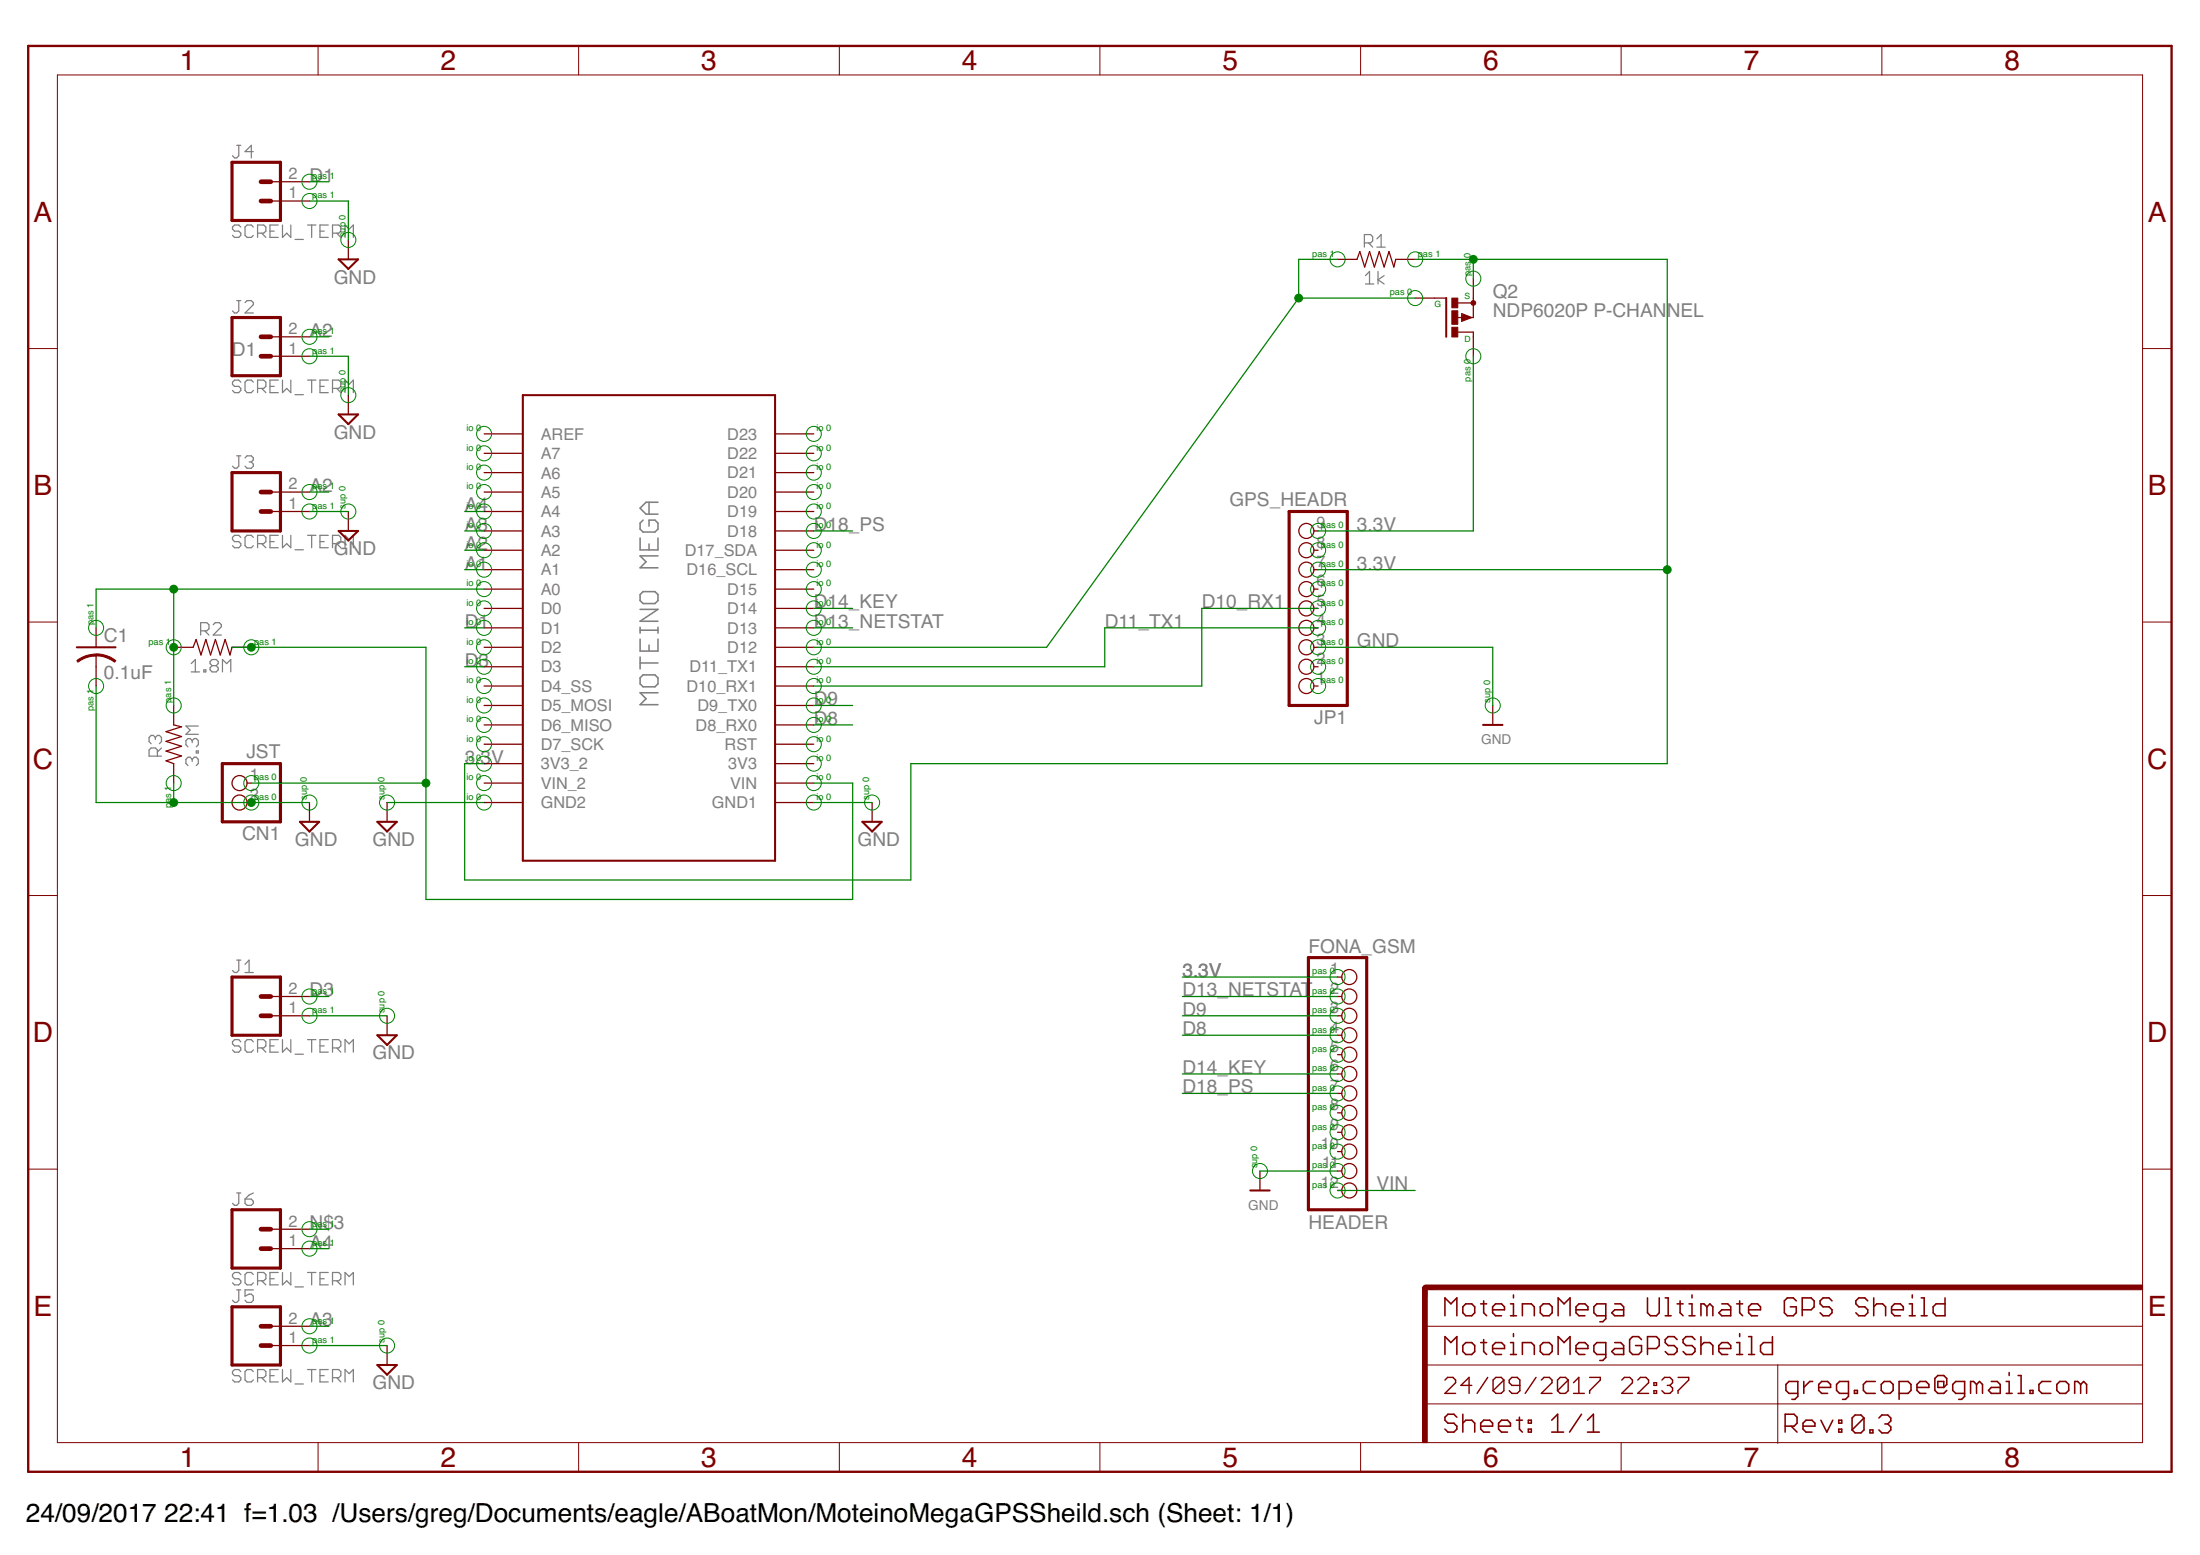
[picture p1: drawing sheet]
<svg xmlns="http://www.w3.org/2000/svg" width="297mm" height="210mm" viewBox="0 0 297 210" stroke-linecap="round" stroke-linejoin="round" font-family="sans-serif">
<g fill="none" stroke="#808080" stroke-width=".17">
<path d="M32 19.6h.5M32.2 19.6v1.4l-.2 .3h-.3l-.3-.3M32.5 30.6l-.3-.2h-.5l-.3 .2v.3l.3 .3h.5l.3 .3v.3l-.3 .2h-.5l-.3-.2M34.2 30.6l-.3-.2h-.5l-.3 .2v1.2l.3 .2h.5l.3-.2M34.2 20.5h-1.1l.8-.9v1.7M34.8 31.5h.8l.3-.3v-.6l-.3-.2h-.8v1.6M35.3 31.5l.6 .5M36.4 31.2h.6M37.6 30.4h-1.2v1.6h1.2M38.1 30.4v1.6l.6-.5 .6 .5v-1.6M39.8 32.3h1.2M41.5 30.4h1.2"/>
<path d="M42.1 30.4v1.6M43.2 31.2h.6M44.3 30.4h-1.1v1.6h1.1M44.9 31.5h.8l.3-.3v-.6l-.3-.2h-.8v1.6M45.5 31.5l.5 .5M46.6 32v-1.6l.5 .5 .6-.5v1.6M184.2 32.8h.9l.2-.3v-.5l-.2-.3h-.9v1.7M184.4 37.2l.5-.6v1.7M184.4 38.3h1.1M184.8 32.8l.5 .6M185.9 32.2l.6-.5v1.7M185.9 33.4h1.1"/>
<path d="M186.1 36.6v1.7M186.9 37.2l-.8 .6 .8 .5M32 40.6h.5M32.2 40.6v1.4l-.2 .2h-.3l-.3-.2M32.5 51.6l-.3-.3h-.5l-.3 .3v.3l.3 .3h.5l.3 .2v.3l-.3 .3h-.5l-.3-.3M33.1 40.9l.3-.3h.5l.3 .3v.2l-1.1 1.1h1.1M34.2 51.6l-.3-.3h-.5l-.3 .3v1.1l.3 .3h.5l.3-.3M34.8 52.4h.8l.3-.2v-.6l-.3-.3h-.8v1.7M35.3 52.4l.6 .6M36.4 52.2h.6M37.6 51.3h-1.2v1.7h1.2M38.1 51.3v1.7l.6-.6 .6 .6v-1.7"/>
<path d="M39.8 53.3h1.2M41.5 51.3h1.2M42.1 51.3v1.7M43.2 52.2h.6M44.3 51.3h-1.1v1.7h1.1M44.9 52.4h.8l.3-.2v-.6l-.3-.3h-.8v1.7M45.5 52.4l.5 .6M46.6 53v-1.7l.5 .6 .6-.6v1.7M32 61.5h.5M32.2 61.5v1.4l-.2 .3h-.3l-.3-.3M32.5 72.5l-.3-.2h-.5l-.3 .2v.3l.3 .3h.5l.3 .3v.3l-.3 .2h-.5l-.3-.2M33.1 61.8l.3-.3h.5l.3 .3v.3l-.3 .3"/>
<path d="M33.6 62.4h.3M33.9 62.4l.3 .3v.2l-.3 .3h-.5l-.3-.3M34.2 72.5l-.3-.2h-.5l-.3 .2v1.2l.3 .2h.5l.3-.2M34.8 73.4h.8l.3-.3v-.6l-.3-.2h-.8v1.6M35.3 73.4l.6 .5M36.4 73.1h.6M37.6 72.3h-1.2v1.6h1.2M38.1 72.3v1.6l.6-.5 .6 .5v-1.6M39.8 74.2h1.2M41.5 72.3h1.2M42.1 72.3v1.6M43.2 73.1h.6"/>
<path d="M44.3 72.3h-1.1v1.6h1.1M44.9 73.4h.8l.3-.3v-.6l-.3-.2h-.8v1.6M45.5 73.4l.5 .5M46.6 73.9v-1.6l.5 .5 .6-.5v1.6M21 99.5l-.3-.2h-.3l-.3 .2v.6l.3 .3M21 99.5l.3-.2h.2l.3 .2v.6l-.3 .3M21 99.5v.3M25.8 89.6l.6-.6v1.7M25.8 90.7h1.1M26 100l-.3-.3h-.3l-.3 .3v.5l.3 .3M26 100v.2M26 100l.2-.3h.3l.3 .3v.5l-.3 .3"/>
<path d="M26.8 98h-1.7l.6 .6-.6 .5h1.7M27.1 85.2h.8l.3-.3v-.6l-.3-.2h-.8v1.6M27.5 90.4h.3v.3h-.3zM27.6 85.2l.6 .5M28.6 89.9l-.2 .2v.3l.2 .3h.6l.3-.3v-.3l-.3-.2M28.6 89.9l-.2-.3v-.3l.2-.3h.6l.3 .3v.3l-.3 .3M28.6 89.9h.6M28.8 84.3l.3-.2h.5l.3 .2v.3l-1.1 1.1h1.1M30 90.7v-1.7l.6 .6 .6-.6v1.7M21.3 102.1v-.9l-.3-.2h-.6l-.3 .2v.9h1.7M21.8 101l-.5 .5M26 102.5l-.3-.3h-.3l-.3 .3v.6l.3 .2"/>
<path d="M26 102.5l.2-.3h.3l.3 .3v.6l-.3 .2M26 102.5v.3M26.5 101.4h.3v.2h-.3zM32 129.6h.5M32.2 129.6v1.4l-.2 .3h-.3l-.3-.3M33.1 131.3h1.1M33.1 130.2l.5-.6v1.7M32.5 140.6l-.3-.3h-.5l-.3 .3v.3l.3 .3h.5l.3 .3v.2l-.3 .3h-.5l-.3-.3M34.2 140.6l-.3-.3h-.5l-.3 .3v1.1l.3 .3h.5l.3-.3M34.8 141.5h.8l.3-.3v-.6l-.3-.3h-.8v1.7M35.3 141.5l.6 .5M36.4 141.2h.6"/>
<path d="M37.6 140.3h-1.2v1.7h1.2M38.1 140.3v1.7l.6-.5 .6 .5v-1.7M39.8 142.3h1.2M41.5 140.3h1.2M42.1 140.3v1.7M43.2 141.2h.6M44.3 140.3h-1.1v1.7h1.1M44.9 141.5h.8l.3-.3v-.6l-.3-.3h-.8v1.7M45.5 141.5l.5 .5M46.6 142v-1.7l.5 .6 .6-.6v1.7M32 174.1h.5M32 161h.5"/>
<path d="M32.2 161v1.4l-.2 .3h-.3l-.3-.3M32.2 174.1v1.4l-.2 .3h-.3l-.3-.3M32.5 172l-.3-.2h-.5l-.3 .2v.3l.3 .3h.5l.3 .3v.3l-.3 .2h-.5l-.3-.2M33.1 161.9h.8l.3 .3v.2l-.3 .3h-.5l-.3-.3zM34.2 172l-.3-.2h-.5l-.3 .2v1.2l.3 .2h.5l.3-.2M34.2 174.1h-1.1v.9l.5-.3h.3l.3 .3v.5l-.3 .3h-.5l-.3-.3M34.2 161l-.6 .3-.5 .6M34.8 172.9h.8l.3-.3v-.6l-.3-.2h-.8v1.6M35.3 172.9l.6 .5M36.4 172.6h.6M37.6 171.8h-1.2v1.6h1.2M38.1 171.8v1.6l.6-.5 .6 .5v-1.6"/>
<path d="M39.8 173.7h1.2M41.5 171.8h1.2M42.1 171.8v1.6M43.2 172.6h.6M44.3 171.8h-1.1v1.6h1.1M44.9 172.9h.8l.3-.3v-.6l-.3-.2h-.8v1.6M45.5 172.9l.5 .5M46.6 173.4v-1.6l.5 .5 .6-.5v1.6M32.5 185.1l-.3-.2h-.5l-.3 .2v.3l.3 .3h.5l.3 .3v.3l-.3 .2h-.5l-.3-.2M34.2 185.1l-.3-.2h-.5l-.3 .2v1.2l.3 .2h.5l.3-.2M34.8 186h.8l.3-.3v-.6l-.3-.2h-.8v1.6M35.3 186l.6 .5"/>
<path d="M36.4 185.7h.6M37.6 184.9h-1.2v1.6h1.2M38.1 184.9v1.6l.6-.5 .6 .5v-1.6M39.8 186.8h1.2M41.5 184.9h1.2M42.1 184.9v1.6M43.2 185.7h.6M44.3 184.9h-1.1v1.6h1.1M44.9 186h.8l.3-.3v-.6l-.3-.2h-.8v1.6M45.5 186l.5 .5M46.6 186.5v-1.6l.5 .5 .6-.5v1.6"/>
</g>
<g fill="none" stroke="#808080" stroke-width=".21">
<path d="M86.4 72.6v1.6h2.4v-1.6M86.8 70.2l-.4 .4v.8l.4 .4h1.6l.4-.4v-.8l-.4-.4h-.8v.8M86.8 79.9h1.6l.4 .4v.8l-.4 .4h-1.6l-.4-.4v-.8zM87.6 67.8v1.6M87.6 73.4v.8M88.8 75h-2.4l.8 .8-.8 .8h2.4M88.8 67.8h-1.6l-.8 .8 .8 .8h1.6M86.4 84.7v.8M86.4 86.3v1.6h2.4v-1.6M86.4 88.7v1.6M86.4 89.5h2.4M86.4 85.1h2.4"/>
<path d="M86.4 82.3h2.4l-2.4 1.6h2.4M86.8 91.1h1.6l.4 .4v.8l-.4 .4h-1.6l-.4-.4v-.8zM87.6 87.1v.8M88.8 93.5h-2.4l.8 .8-.8 .8h2.4M88.8 84.7v.8"/>
</g>
<g fill="none" stroke="#800000" stroke-width=".28">
<path d="M45.7 35h2.6l-1.3 1.3zM45.7 55.9h2.6l-1.3 1.4zM70.6 53.3h34v62.9h-34zM195.3 40.2v5.3M45.7 71.7h2.6l-1.3 1.3zM10.4 87.4h5.2M200.2 97.9h2.7M40.5 110.9h2.6l-1.3 1.3zM50.9 110.9h2.7l-1.3 1.3zM116.4 110.9h2.6l-1.2 1.3zM50.9 139.7h2.7l-1.3 1.4zM168.8 160.7h2.6"/>
<path d="M50.9 184.3h2.7l-1.3 1.3z"/>
</g>
<g fill="none" stroke="#800000" stroke-width=".17">
<path d="M36.6 27.1h5.2M36.6 24.5h5.2M47 32.4v2.6M180.6 35h2.6l.4-1 .7 2 .6-2 .7 2 .6-2 .7 2 .6-2 .7 2 .2-1h2.7M198.9 37.6v5.3h-.3M36.6 48.1h5.2M36.6 45.5h5.2M47 53.3v2.6M65.4 58.6h5.2M104.6 58.6h5.3M191.1 40.2h4.2M196.6 42.9h.9"/>
<path d="M196.8 40.9h2.1M196.8 44.8h2.1v3.3M197.4 42.3l1.3 .6-1.3 .5zM36.6 69h5.2M36.6 66.4h5.2M47 69v2.7M65.4 79.5h5.2M65.4 76.9h5.2M65.4 74.3h5.2M65.4 71.7h5.2M65.4 61.2h5.2M65.4 69h5.2"/>
<path d="M65.4 66.4h5.2M65.4 63.8h5.2M104.6 79.5h5.3M104.6 76.9h5.3M104.6 74.3h5.3M104.6 71.7h5.3M104.6 61.2h5.3M104.6 69h5.3M104.6 66.4h5.3M104.6 63.8h5.3M177.4 79.5h.6M177.4 76.9h.6"/>
<path d="M177.4 74.3h.6M177.4 71.7h.6M13 84.8v2.6M13 88.4v4.2M23.5 87.4h2.6l.4-1.1 .6 2.1 .7-2.1 .6 2.1 .7-2.1 .6 2.1 .7-2.1 .7 2.1 .2-1h2.6M23.5 95.2v2.7l1 .2-2.1 .7 2.1 .6-2.1 .7 2.1 .6-2.1 .7 2.1 .6-2.1 .7 1.1 .4v2.6M65.4 92.6h5.2M65.4 90h5.2M65.4 87.4h5.2M65.4 84.8h5.2M65.4 82.1h5.2M65.4 95.2h5.2"/>
<path d="M65.4 97.9h5.2M104.6 92.6h5.3M104.6 90h5.3M104.6 87.4h5.3M104.6 84.8h5.3M104.6 82.1h5.3M104.6 95.2h5.3M104.6 97.9h5.3M177.4 92.6h.6M177.4 90h.6M177.4 87.4h.6M177.4 84.8h.6"/>
<path d="M177.4 82.1h.6M201.5 95.2v2.7M33.4 108.3h.5M33.4 105.7h.5M41.8 108.3v2.6M52.3 108.3v2.6M65.4 108.3h5.2M65.4 105.7h5.2M65.4 100.5h5.2M65.4 103.1h5.2M104.6 108.3h5.3M104.6 105.7h5.3"/>
<path d="M104.6 100.5h5.3M104.6 103.1h5.3M117.8 108.3v2.6M36.6 134.5h5.2M36.6 137.1h5.2M52.3 137.1v2.6M180.6 131.9h.6M180.6 134.5h.6M180.6 137.1h.6M180.6 139.7h.6M170.1 158.1v2.6M180.6 142.4h.6"/>
<path d="M180.6 145h.6M180.6 147.6h.6M180.6 150.2h.6M180.6 152.8h.6M180.6 155.4h.6M180.6 158.1h.6M36.6 179h5.2M36.6 168.6h5.2M36.6 165.9h5.2M180.6 160.7h.6M36.6 181.6h5.2M52.3 181.6v2.7"/>
<circle cx="176.4" cy="76.9" r="1.02"/>
<circle cx="176.4" cy="74.3" r="1.02"/>
<circle cx="176.4" cy="71.7" r="1.02"/>
<circle cx="176.4" cy="79.5" r="1.02"/>
<circle cx="176.4" cy="92.6" r="1.02"/>
<circle cx="176.4" cy="90" r="1.02"/>
<circle cx="176.4" cy="82.1" r="1.02"/>
<circle cx="176.4" cy="87.4" r="1.02"/>
<circle cx="176.4" cy="84.8" r="1.02"/>
<circle cx="32.3" cy="105.7" r="1.02"/>
<circle cx="32.3" cy="108.3" r="1.02"/>
<circle cx="182.2" cy="139.7" r="1.02"/>
<circle cx="182.2" cy="131.9" r="1.02"/>
<circle cx="182.2" cy="137.1" r="1.02"/>
<circle cx="182.2" cy="134.5" r="1.02"/>
<circle cx="182.2" cy="147.6" r="1.02"/>
<circle cx="182.2" cy="142.4" r="1.02"/>
<circle cx="182.2" cy="150.2" r="1.02"/>
<circle cx="182.2" cy="155.4" r="1.02"/>
<circle cx="182.2" cy="152.8" r="1.02"/>
<circle cx="182.2" cy="158.1" r="1.02"/>
<circle cx="182.2" cy="145" r="1.02"/>
<circle cx="182.2" cy="160.7" r="1.02"/>
</g>
<path d="M31.3 21.9h6.6v7.9h-6.6zM31.3 42.9h6.6v7.8h-6.6zM31.3 63.8h6.6v7.9h-6.6zM174.1 69h7.8v26.2h-7.8zM30 103.1h7.9v7.8h-7.9zM31.3 131.9h6.6v7.8h-6.6zM176.7 129.3h7.8v34h-7.8zM31.3 163.3h6.6v7.9h-6.6zM31.3 176.4h6.6v7.9h-6.6z" fill="none" stroke="#800000" stroke-width=".42"/>
<g fill="#800000" stroke="#800000" stroke-width=".14">
<path d="M13 88.3a4.3 4.3 0 0 1 2.6 .9l-.1 .2a4.2 4.2 0 0 0-2.5-.9z" fill-rule="evenodd"/>
<path d="M10.4 89.2a4 4 0 0 1 2.6-.9v.3a3.9 3.9 0 0 0-2.5 .8z" fill-rule="evenodd"/>
<circle cx="198.9" cy="40.9" r=".33"/>
</g>
<path d="M3.8 6.2h289.4v192.5h-289.4zM197.5 42.6l.9 .3-.9 .2v-.2h.2" fill="none" stroke="#800000" stroke-width=".32"/>
<g fill="#800000" stroke="#800000" stroke-width=".14">
<path d="M196 40.2h.8v1.4h-.8z"/>
<path d="M196 44.2h.8v1.3h-.8z"/>
<path d="M196 42h.8v1.8h-.8z"/>
<path d="M192.1 173.8h.6v20.9h-.6z"/>
<path d="M192.4 173.5h96.9v.6h-96.9z"/>
</g>
<g fill="none" stroke="#800000" stroke-width=".14">
<path d="M7.7 10.1h281.6v184.6h-281.6zM42.9 6.2v3.9M78.1 6.2v3.9M113.3 6.2v3.9M148.5 6.2v3.9M183.7 6.2v3.9M218.9 6.2v3.9M254.1 6.2v3.9M3.8 47.1h3.9M289.3 47.1h3.9M3.8 84h3.9M289.3 84h3.9"/>
<path d="M3.8 120.9h3.9M289.3 120.9h3.9M3.8 157.8h3.9M289.3 157.8h3.9M192.4 179h96.9M42.9 194.7v4M78.1 194.7v4M113.3 194.7v4M148.5 194.7v4M183.7 194.7v4M192.4 189.5h96.9M192.4 184.3h96.9"/>
<path d="M218.9 194.7v4M240 184.3v10.5M254.1 194.7v4"/>
</g>
<g fill="none" stroke="#800000" stroke-width=".63">
<path d="M35.2 24.5h1.4M35.2 27.1h1.4M35.2 45.5h1.4M35.2 48.1h1.4M35.2 66.4h1.4M35.2 69h1.4M35.2 134.5h1.4M35.2 137.1h1.4M35.2 179h1.4M35.2 165.9h1.4M35.2 168.6h1.4M193.7 173.8h-1.3v1.3"/>
<path d="M35.2 181.6h1.4"/>
</g>
<g fill="none" stroke="#800000" stroke-width=".21">
<path d="M195.1 177.6v-2.4l.8 .8 .8-.8v2.4M197.5 176.4l.4-.4h.8l.4 .4v.8l-.4 .4h-.8l-.4-.4zM199.9 176h.8M200.3 175.6v1.6l.4 .4M201.5 176.8h1.6v-.4l-.4-.4h-.8l-.4 .4v.8l.4 .4h.8M203.9 176h.4v1.6M203.9 177.6h.8M204.3 174.8v.4M205.5 177.6v-1.6h1.3l.4 .4v1.2M208.4 176h.8l.4 .4v.8l-.4 .4h-.8l-.4-.4v-.8zM210.4 177.6v-2.4l.8 .8 .8-.8v2.4M212.8 176.8h1.6v-.4l-.4-.4h-.8l-.4 .4v.8l.4 .4h.8"/>
<path d="M216.8 177.6h-1.2l-.4-.4v-.8l.4-.4h1.2v2l-.4 .4h-.4M218 176h.8l.4 .4v1.2h-1.2l-.4-.4 .4-.4h1.2M222.4 175.2v2l.4 .4h.8l.4-.4v-2M224.8 177.6h.8M224.8 175.2h.4v2.4M226.4 176h.8M226.8 175.6v1.6l.4 .4M228 177.6h.9M228 176h.5v1.6M228.5 174.8v.4M230.5 176.4l-.4-.4h-.4v1.6M230.5 176.4l.4-.4 .4 .4v1.2"/>
<path d="M230.5 176.4v1.2M232.5 176h.8l.4 .4v1.2h-1.2l-.4-.4 .4-.4h1.2M234.5 176h.8M234.9 175.6v1.6l.4 .4M236.1 176.8h1.6v-.4l-.4-.4h-.8l-.4 .4v.8l.4 .4h.8M242.5 175.6l-.4-.4h-.8l-.4 .4v1.6l.4 .4h.8l.4-.4v-.8h-.8M243.3 176.8h1.2l.4-.4v-.8l-.4-.4h-1.2v2.4M247.4 175.6l-.4-.4h-.9l-.4 .4v.4l.4 .4h.9l.4 .4v.4l-.4 .4h-.9l-.4-.4M252.2 175.6l-.4-.4h-.8l-.4 .4v.4l.4 .4h.8l.4 .4v.4l-.4 .4h-.8l-.4-.4M253 176.4l.4-.4h.8l.4 .4v1.2M253 175.2v2.4M255.4 176.8h1.6v-.4l-.4-.4h-.8l-.4 .4v.8l.4 .4h.8"/>
<path d="M257.8 177.6h.8M257.8 176h.4v1.6M258.2 174.8v.4M259.4 177.6h.8M259.4 175.2h.4v2.4M262.6 175.2v2.4h-1.2l-.4-.4v-.8l.4-.4h1.2M195.1 182.8v-2.4l.8 .8 .8-.8v2.4M196.7 191.3l-.4-.4h-.8l-.4 .4v.4l.4 .4h.8l.4 .4v.4l-.4 .4h-.8l-.4-.4M197.5 181.6l.4-.4h.8l.4 .4v.8l-.4 .4h-.8l-.4-.4zM197.5 192.1l.4-.4h.8l.4 .4v1.2M197.5 190.9v2.4M199.9 181.2h.8"/>
<path d="M199.9 192.5h1.6v-.4l-.4-.4h-.8l-.4 .4v.8l.4 .4h.8M200.3 180.8v1.6l.4 .4M201.5 182h1.6v-.4l-.4-.4h-.8l-.4 .4v.8l.4 .4h.8M202.3 192.5h1.6v-.4l-.4-.4h-.8l-.4 .4v.8l.4 .4h.8M203.9 182.8h.8M203.9 181.2h.4v1.6M204.3 180v.4M204.7 191.7h.8M205.1 191.3v1.6l.4 .4M205.5 182.8v-1.6h1.3l.4 .4v1.2M206.4 192.9h.4v.4h-.4zM206.4 191.7h.4v.4h-.4z"/>
<path d="M208.4 181.2h.8l.4 .4v.8l-.4 .4h-.8l-.4-.4v-.8zM209.5 191.7l.8-.8v2.4M209.5 193.3h1.6M210.4 182.8v-2.4l.8 .8 .8-.8v2.4M212.8 182h1.6v-.4l-.4-.4h-.8l-.4 .4v.8l.4 .4h.8M213.5 190.9l-1.6 2.4M214.3 193.3h1.6M214.3 191.7l.8-.8v2.4M216.8 182.8h-1.2l-.4-.4v-.8l.4-.4h1.2v2l-.4 .4h-.4M218 181.2h.8l.4 .4v1.2h-1.2l-.4-.4 .4-.4h1.2M221.6 180.8l-.4-.4h-.8l-.4 .4v1.6l.4 .4h.8l.4-.4v-.8h-.8M222.4 182h1.2l.4-.4v-.8l-.4-.4h-1.2v2.4"/>
<path d="M226.4 180.8l-.4-.4h-.8l-.4 .4v.4l.4 .4h.8l.4 .4v.4l-.4 .4h-.8l-.4-.4M228.9 180.8l-.4-.4h-.9l-.4 .4v.4l.4 .4h.9l.4 .4v.4l-.4 .4h-.9l-.4-.4M229.7 181.6l.4-.4h.8l.4 .4v1.2M229.7 180.4v2.4M232.1 182h1.6v-.4l-.4-.4h-.8l-.4 .4v.8l.4 .4h.8M234.5 182.8h.8M234.5 181.2h.4v1.6M234.9 180v.4M236.1 182.8h.8M236.1 180.4h.4v2.4M239.3 180.4v2.4h-1.2l-.4-.4v-.8l.4-.4h1.2M241 192.5h1.2l.4-.4v-.8l-.4-.4h-1.2v2.4"/>
<path d="M241.8 192.5l.8 .8M242.7 188.1h-1.2l-.4-.4v-.8l.4-.4h1.2v2l-.4 .4h-.4M243.4 192.5h1.6v-.4l-.4-.4h-.8l-.4 .4v.8l.4 .4h.8M243.5 186.5v1.6M244.8 186.5h-.5l-.8 .8M245.6 187.3h1.6v-.4l-.4-.4h-.8l-.4 .4v.8l.4 .4h.8M245.9 191.7l.8 1.6 .8-1.6M248.3 192.9h.4v.4h-.4zM248.3 191.7h.4v.4h-.4zM249.6 188.1h-1.2l-.4-.4v-.8l.4-.4h1.2v2l-.4 .4h-.4M250.4 187.7h.4v.4h-.4zM251.7 191.4l-.4-.4h-.8l-.4 .4v1.6"/>
<path d="M251.7 191.4v1.6l-.4 .4h-.8l-.4-.4M251.7 191.4l-1.6 1.6M252.5 193h.4v.4h-.4zM253.2 186.5h-1.2l-.4 .4v.8l.4 .4h1.2M253.7 191.4l.4-.4h.8l.4 .4v.4l-.4 .4M254.4 186.5h.8l.4 .4v.8l-.4 .4h-.8l-.4-.4v-.8zM254.5 192.2h.4M254.9 192.2l.4 .4v.4l-.4 .4h-.8l-.4-.4M256.4 188.1h1.2l.4-.4v-.8l-.4-.4h-1.2v2.4M258.8 187.3h1.6v-.4l-.4-.4h-.8l-.4 .4v.8l.4 .4h.8M261.6 186.5h.8v.8h-.8zM262.4 187.3l.4-.4v-.8l-.4-.4h-.8l-.4 .4v1.6l.4 .4h.8l.4-.4"/>
<path d="M265.3 188.1h-1.2l-.4-.4v-.8l.4-.4h1.2v2l-.4 .4h-.4M266.9 186.9l-.4-.4h-.4v1.6M266.9 186.9l.4-.4 .4 .4v1.2M266.9 186.9v1.2M268.9 186.5h.8l.4 .4v1.2h-1.2l-.4-.4 .4-.4h1.2M270.9 186.5h.4v1.6M270.9 188.1h.8M271.3 185.3v.4M272.5 188.1h.8M272.5 185.7h.4v2.4M274.1 187.7h.4v.4h-.4zM276.9 186.5h-1.2l-.4 .4v.8l.4 .4h1.2"/>
<path d="M278.1 186.5h.8l.4 .4v.8l-.4 .4h-.8l-.4-.4v-.8zM280.9 186.9l-.4-.4h-.4v1.6M280.9 186.9v1.2M280.9 186.9l.4-.4 .4 .4v1.2"/>
</g>
<g fill="none" stroke="#800000" stroke-width=".19">
<path d="M195.1 186.3l.4-.4h.7l.3 .4v.3l-1.4 1.5h1.4M198.7 187h-1.4l1.1-1.1v2.2M200.9 185.9l-1.5 2.2M203.1 186.3v1.4l-.4 .4h-.7l-.4-.4M203.1 186.3l-.4-.4h-.7l-.4 .4v1.4M203.1 186.3l-1.5 1.4M205.2 187h-1.1l-.3-.4v-.3l.3-.4h.8l.3 .4v1.4l-.3 .4h-.8l-.3-.4M207.4 185.9l-1.5 2.2M208.1 186.3l.4-.4h.7l.3 .4v.3l-1.4 1.5h1.4M211.7 186.3v1.4l-.3 .4h-.7l-.4-.4M211.7 186.3l-.3-.4h-.7l-.4 .4v1.4M211.7 186.3l-1.4 1.4"/>
<path d="M212.4 188.1h1.5M212.4 186.6l.8-.7v2.2M214.6 185.9h1.5v.4l-1.5 1.4v.4M219 186.3l.3-.4h.7l.4 .4v.3l-1.4 1.5h1.4M221.1 186.3l.4-.4h.7l.4 .4v.3l-1.5 1.5h1.5M223.3 187.7h.4v.4h-.4zM223.3 186.6h.4v.4h-.4zM224.4 186.3l.3-.4h.8l.3 .4v.3l-.3 .4M225.1 187h.4M225.5 187l.3 .4v.3l-.3 .4h-.8l-.3-.4M226.6 185.9h1.4v.4l-1.4 1.4v.4"/>
</g>
<g fill="none" stroke="#008000" stroke-width=".14">
<circle cx="41.8" cy="27.1" r="1.02"/>
<circle cx="41.8" cy="24.5" r="1.02"/>
<circle cx="47" cy="32.4" r="1.02"/>
<circle cx="180.6" cy="35" r="1.02"/>
<circle cx="191.1" cy="35" r="1.02"/>
<circle cx="198.9" cy="37.6" r="1.02"/>
<circle cx="41.8" cy="45.5" r="1.02"/>
<circle cx="41.8" cy="48.1" r="1.02"/>
<circle cx="47" cy="53.3" r="1.02"/>
<circle cx="65.4" cy="58.6" r="1.02"/>
<circle cx="109.9" cy="58.6" r="1.02"/>
<circle cx="191.1" cy="40.2" r="1.02"/>
<circle cx="198.9" cy="48.1" r="1.02"/>
<circle cx="41.8" cy="69" r="1.02"/>
<circle cx="41.8" cy="66.4" r="1.02"/>
<circle cx="47" cy="69" r="1.02"/>
<circle cx="65.4" cy="74.3" r="1.02"/>
<circle cx="65.4" cy="71.7" r="1.02"/>
<circle cx="65.4" cy="61.2" r="1.02"/>
<circle cx="65.4" cy="63.8" r="1.02"/>
<circle cx="65.4" cy="69" r="1.02"/>
<circle cx="65.4" cy="66.4" r="1.02"/>
<circle cx="65.4" cy="79.5" r="1.02"/>
<circle cx="65.4" cy="76.9" r="1.02"/>
<circle cx="109.9" cy="76.9" r="1.02"/>
<circle cx="109.9" cy="63.8" r="1.02"/>
<circle cx="109.9" cy="79.5" r="1.02"/>
<circle cx="109.9" cy="69" r="1.02"/>
<circle cx="109.9" cy="66.4" r="1.02"/>
<circle cx="109.9" cy="71.7" r="1.02"/>
<circle cx="109.9" cy="74.3" r="1.02"/>
<circle cx="109.9" cy="61.2" r="1.02"/>
<circle cx="178" cy="74.3" r="1.02"/>
<circle cx="178" cy="71.7" r="1.02"/>
<circle cx="178" cy="79.5" r="1.02"/>
<circle cx="178" cy="76.9" r="1.02"/>
<circle cx="13" cy="92.6" r="1.02"/>
<circle cx="13" cy="84.8" r="1.02"/>
<circle cx="23.5" cy="87.4" r="1.02"/>
<circle cx="23.5" cy="95.2" r="1.02"/>
<circle cx="33.9" cy="87.4" r="1.02"/>
<circle cx="65.4" cy="84.8" r="1.02"/>
<circle cx="65.4" cy="92.6" r="1.02"/>
<circle cx="65.4" cy="97.9" r="1.02"/>
<circle cx="65.4" cy="95.2" r="1.02"/>
<circle cx="65.4" cy="82.1" r="1.02"/>
<circle cx="65.4" cy="87.4" r="1.02"/>
<circle cx="65.4" cy="90" r="1.02"/>
<circle cx="109.9" cy="82.1" r="1.02"/>
<circle cx="109.9" cy="87.4" r="1.02"/>
<circle cx="109.9" cy="95.2" r="1.02"/>
<circle cx="109.9" cy="90" r="1.02"/>
<circle cx="109.9" cy="92.6" r="1.02"/>
<circle cx="109.9" cy="84.8" r="1.02"/>
<circle cx="109.9" cy="97.9" r="1.02"/>
<circle cx="178" cy="90" r="1.02"/>
<circle cx="178" cy="92.6" r="1.02"/>
<circle cx="178" cy="84.8" r="1.02"/>
<circle cx="178" cy="82.1" r="1.02"/>
<circle cx="178" cy="87.4" r="1.02"/>
<circle cx="201.5" cy="95.2" r="1.02"/>
<circle cx="23.5" cy="105.7" r="1.02"/>
<circle cx="33.9" cy="105.7" r="1.02"/>
<circle cx="33.9" cy="108.3" r="1.02"/>
<circle cx="41.8" cy="108.3" r="1.02"/>
<circle cx="52.3" cy="108.3" r="1.02"/>
<circle cx="65.4" cy="105.7" r="1.02"/>
<circle cx="65.4" cy="100.5" r="1.02"/>
<circle cx="65.4" cy="103.1" r="1.02"/>
<circle cx="65.4" cy="108.3" r="1.02"/>
<circle cx="109.9" cy="105.7" r="1.02"/>
<circle cx="109.9" cy="100.5" r="1.02"/>
<circle cx="109.9" cy="108.3" r="1.02"/>
<circle cx="109.9" cy="103.1" r="1.02"/>
<circle cx="117.8" cy="108.3" r="1.02"/>
<circle cx="41.8" cy="137.1" r="1.02"/>
<circle cx="41.8" cy="134.5" r="1.02"/>
<circle cx="52.3" cy="137.1" r="1.02"/>
<circle cx="180.6" cy="139.7" r="1.02"/>
<circle cx="180.6" cy="134.5" r="1.02"/>
<circle cx="180.6" cy="131.9" r="1.02"/>
<circle cx="180.6" cy="137.1" r="1.02"/>
<circle cx="170.1" cy="158.1" r="1.02"/>
<circle cx="180.6" cy="150.2" r="1.02"/>
<circle cx="180.6" cy="158.1" r="1.02"/>
<circle cx="180.6" cy="142.4" r="1.02"/>
<circle cx="180.6" cy="145" r="1.02"/>
<circle cx="180.6" cy="147.6" r="1.02"/>
<circle cx="180.6" cy="155.4" r="1.02"/>
<circle cx="180.6" cy="152.8" r="1.02"/>
<circle cx="41.8" cy="165.9" r="1.02"/>
<circle cx="41.8" cy="168.6" r="1.02"/>
<circle cx="41.8" cy="179" r="1.02"/>
<circle cx="180.6" cy="160.7" r="1.02"/>
<circle cx="41.8" cy="181.6" r="1.02"/>
<circle cx="52.3" cy="181.6" r="1.02"/>
</g>
<g fill="none" stroke="#008000" stroke-width=".17">
<path d="M41.8 27.1h5.2v5.3M41.8 24.5h2.6M180.6 35h-5.3v5.2M191.1 35h34v68.1h-102.1v15.7h-60.3v-15.7h2.7M198.9 35v2.6M41.8 48.1h5.2v5.2M41.8 45.5h2.6M175.3 40.2l-34 47.2h-31.4M175.3 40.2h15.8M198.9 48.1v23.6h-20.9M23.5 79.5v15.7M41.8 69h5.2"/>
<path d="M41.8 66.4h2.6M62.7 69h2.7M62.7 71.7h2.7M62.7 76.9h2.7M62.7 74.3h2.7M65.4 79.5h-52.4v5.3M109.9 71.7h5.2M178 76.9h47.1M13 92.6v15.7h28.8M31.3 87.4h26.2v34h57.6v-15.7h-5.2M62.7 84.8h2.7M62.7 90h2.7"/>
<path d="M109.9 84.8h5.2M109.9 82.1h5.2M109.9 95.2h5.2M109.9 97.9h5.2M178 87.4h23.5v7.8M178 84.8h-28.8v5.2h-39.3M178 82.1h-15.7v10.5h-52.4M23.5 105.7v2.6M33.9 105.7h23.6M52.3 108.3h13.1M109.9 108.3h7.9M41.8 137.1h10.5"/>
<path d="M41.8 134.5h2.6M159.6 137.1h21M159.6 131.9h21M159.6 139.7h21M159.6 134.5h21M159.6 147.6h21M159.6 145h21M170.1 158.1h10.5M41.8 168.6h2.6M41.8 179h2.6M41.8 165.9h2.6M180.6 160.7h10.5"/>
<path d="M41.8 181.6h10.5"/>
</g>
<g fill="#008000" stroke="#008000" stroke-width=".14">
<circle cx="23.5" cy="108.3" r=".53"/>
<circle cx="33.9" cy="108.3" r=".53"/>
<circle cx="33.9" cy="87.4" r=".53"/>
<circle cx="57.5" cy="105.7" r=".53"/>
<circle cx="23.5" cy="87.4" r=".53"/>
<circle cx="23.5" cy="79.5" r=".53"/>
<circle cx="175.3" cy="40.2" r=".53"/>
<circle cx="225.1" cy="76.9" r=".53"/>
<circle cx="198.9" cy="35" r=".53"/>
</g>
<g font-size="3.8" fill="#800000">
<text x="24.3" y="9.5">1</text>
<text x="59.5" y="9.5">2</text>
<text x="94.7" y="9.5">3</text>
<text x="129.9" y="9.5">4</text>
<text x="165" y="9.5">5</text>
<text x="200.2" y="9.5">6</text>
<text x="235.4" y="9.5">7</text>
<text x="270.6" y="9.5">8</text>
<text x="4.5" y="29.9">A</text>
<text x="290" y="29.9">A</text>
<text x="4.5" y="66.8">B</text>
<text x="290" y="66.8">B</text>
<text x="4.4" y="103.8">C</text>
<text x="289.9" y="103.8">C</text>
<text x="4.4" y="140.7">D</text>
<text x="289.9" y="140.7">D</text>
<text x="4.5" y="177.6">E</text>
<text x="290" y="177.6">E</text>
<text x="24.3" y="198">1</text>
<text x="59.5" y="198">2</text>
<text x="94.7" y="198">3</text>
<text x="129.9" y="198">4</text>
<text x="165" y="198">5</text>
<text x="200.2" y="198">6</text>
<text x="235.4" y="198">7</text>
<text x="270.6" y="198">8</text>
</g>
<g font-size="3.5">
<text x="3.5" y="205.4">24/09/2017</text>
<text x="22.2" y="205.4">22:41 f=1.03 /Users/greg/Documents/eagle/ABoatMon/MoteinoMegaGPSSheild.sch (Sheet: 1/1)</text>
</g>
<g font-size="2.6" fill="#808080">
<text x="41.8" y="24.5">D1</text>
<text x="45.1" y="38.3">GND</text>
<text x="201.5" y="40.2">Q2</text>
<text x="41.8" y="45.5">A2</text>
<text x="201.5" y="42.9">NDP6020P P-CHANNEL</text>
<text x="31.3" y="48.1">D1</text>
<text x="45.1" y="59.2">GND</text>
<text x="41.8" y="66.4">A2</text>
<text x="62.7" y="69">A4</text>
<text x="62.7" y="71.7">A3</text>
<text x="109.9" y="71.7">D18_PS</text>
<text x="166" y="68.3">GPS_HEADR</text>
<text x="183.2" y="71.7">3.3V</text>
<text x="45.1" y="74.9">GND</text>
<text x="62.7" y="74.3">A2</text>
<text x="62.7" y="76.9">A1</text>
<text x="183.2" y="76.9">3.3V</text>
<text x="109.9" y="82.1">D14_KEY</text>
<text x="162.3" y="82.1">D10_RX1</text>
<text x="14" y="86.7">C1</text>
<text x="62.7" y="90">D3</text>
<text x="62.7" y="84.8">D1</text>
<text x="109.9" y="84.8">D13_NETSTAT</text>
<text x="149.2" y="84.8">D11_TX1</text>
<text x="183.2" y="87.4">GND</text>
<text x="14" y="91.7">0.1uF</text>
<text x="109.9" y="95.2">D9</text>
<text x="109.9" y="97.8">D8</text>
<text x="177.5" y="97.7">JP1</text>
<text x="33.3" y="102.3">JST</text>
<text x="62.7" y="103.1">3.3V</text>
<text x="32.7" y="113.4">CN1</text>
<text x="39.8" y="114.2">GND</text>
<text x="50.3" y="114.2">GND</text>
<text x="115.8" y="114.2">GND</text>
<text x="159.6" y="131.9">3.3V</text>
<text x="176.7" y="128.6">FONA_GSM</text>
<text x="41.8" y="134.5">D3</text>
<text x="159.6" y="137.1">D9</text>
<text x="159.6" y="134.5">D13_NETSTAT</text>
<text x="50.3" y="143">GND</text>
<text x="159.6" y="139.7">D8</text>
<text x="159.6" y="147.6">D18_PS</text>
<text x="159.6" y="145">D14_KEY</text>
<text x="185.8" y="160.7">VIN</text>
<text x="41.8" y="165.9">N$3</text>
<text x="176.7" y="165.9">HEADER</text>
<text x="41.8" y="168.5">A4</text>
<text x="41.8" y="179">A3</text>
<text x="50.3" y="187.5">GND</text>
</g>
<g font-size="2.2" fill="#808080">
<text x="39" y="26.8">1</text>
<text x="39" y="24.2">2</text>
<text x="39" y="47.7">1</text>
<text x="39" y="45.1">2</text>
<text x="73" y="59.4">AREF</text>
<text x="98.2" y="59.3">D23</text>
<text x="73" y="62">A7</text>
<text x="73" y="64.6">A6</text>
<text x="98.2" y="64.6">D21</text>
<text x="98.2" y="62">D22</text>
<text x="39" y="68.7">1</text>
<text x="39" y="66.1">2</text>
<text x="73" y="69.8">A4</text>
<text x="73" y="67.2">A5</text>
<text x="98.2" y="69.8">D19</text>
<text x="98.2" y="67.2">D20</text>
<text x="177.8" y="71.3">9</text>
<text x="73" y="72.4">A3</text>
<text x="73" y="75.1">A2</text>
<text x="73" y="77.7">A1</text>
<text x="92.5" y="75.1">D17_SDA</text>
<text x="92.7" y="77.7">D16_SCL</text>
<text x="98.2" y="72.4">D18</text>
<text x="177.8" y="76.5">7</text>
<text x="177.8" y="73.9">8</text>
<text x="73" y="80.3">A0</text>
<text x="73" y="82.9">D0</text>
<text x="98.2" y="82.9">D14</text>
<text x="98.2" y="80.3">D15</text>
<text x="177.8" y="81.8">5</text>
<text x="177.8" y="79.2">6</text>
<text x="73" y="88.2">D2</text>
<text x="73" y="85.5">D1</text>
<text x="98.2" y="88.2">D12</text>
<text x="98.2" y="85.5">D13</text>
<text x="177.8" y="89.6">2</text>
<text x="177.8" y="87">3</text>
<text x="177.8" y="84.4">4</text>
<text x="73" y="90.8">D3</text>
<text x="73" y="93.4">D4_SS</text>
<text x="92.7" y="93.4">D10_RX1</text>
<text x="93.1" y="90.8">D11_TX1</text>
<text x="177.8" y="92.2">1</text>
<text x="73" y="96">D5_MOSI</text>
<text x="73" y="98.6">D6_MISO</text>
<text x="73" y="101.3">D7_SCK</text>
<text x="93.9" y="98.6">D8_RX0</text>
<text x="94.2" y="96">D9_TX0</text>
<text x="97.8" y="101.2">RST</text>
<text x="33.7" y="108">2</text>
<text x="33.7" y="105.3">1</text>
<text x="73" y="103.9">3V3_2</text>
<text x="73" y="106.5">VIN_2</text>
<text x="98.3" y="103.9">3V3</text>
<text x="98.6" y="106.5">VIN</text>
<text x="73" y="109.1">GND2</text>
<text x="96.1" y="109.1">GND1</text>
<text x="179.6" y="131.5">1</text>
<text x="39" y="136.8">1</text>
<text x="39" y="134.1">2</text>
<text x="179.6" y="134.1">2</text>
<text x="179.6" y="136.8">3</text>
<text x="179.6" y="139.4">4</text>
<text x="179.6" y="142">5</text>
<text x="179.6" y="144.6">6</text>
<text x="179.6" y="147.2">7</text>
<text x="179.6" y="149.9">8</text>
<text x="178.3" y="155.1">10</text>
<text x="179.6" y="152.5">9</text>
<text x="178.3" y="160.3">12</text>
<text x="178.5" y="157.7">11</text>
<text x="39" y="165.6">2</text>
<text x="39" y="168.2">1</text>
<text x="39" y="178.7">2</text>
<text x="39" y="181.3">1</text>
</g>
<g font-size="1.8" fill="#808080">
<text x="200" y="100.5">GND</text>
<text x="168.5" y="163.3">GND</text>
</g>
<g font-size="1.2" fill="#008000">
<text x="42.2" y="26.8">pas 1</text>
<text x="42.2" y="24.2">pas 1</text>
<text x="46.7" y="32" transform="rotate(-90 46.7 32)">sup 0</text>
<text x="177.2" y="34.6">pas 1</text>
<text x="191.4" y="34.6">pas 1</text>
<text x="198.6" y="34.9" transform="rotate(-90 198.6 34.9)">0</text>
<text x="187.7" y="39.9">pas 0</text>
<text x="193.7" y="41.4">G</text>
<text x="197.7" y="40.4">S</text>
<text x="198.6" y="37.3" transform="rotate(-90 198.6 37.3)">pas</text>
<text x="42.2" y="47.7">pas 1</text>
<text x="42.2" y="45.1">pas 1</text>
<text x="197.7" y="46.1">D</text>
<text x="46.7" y="53" transform="rotate(-90 46.7 53)">sup 0</text>
<text x="198.6" y="51.5" transform="rotate(-90 198.6 51.5)">pas 0</text>
<text x="63" y="58.2">io 0</text>
<text x="110.2" y="58.2">io 0</text>
<text x="63" y="60.8">io 0</text>
<text x="63" y="63.4">io 0</text>
<text x="110.2" y="63.4">io 0</text>
<text x="110.2" y="60.8">io 0</text>
<text x="42.2" y="68.7">pas 1</text>
<text x="42.2" y="66.1">pas 1</text>
<text x="46.7" y="68.7" transform="rotate(-90 46.7 68.7)">sup 0</text>
<text x="63" y="71.3">io 0</text>
<text x="63" y="68.7">io 0</text>
<text x="63" y="66.1">io 0</text>
<text x="110.2" y="71.3">io 0</text>
<text x="110.2" y="68.7">io 0</text>
<text x="110.2" y="66.1">io 0</text>
<text x="178.3" y="71.3">pas 0</text>
<text x="63" y="73.9">io 0</text>
<text x="63" y="76.5">io 0</text>
<text x="110.2" y="76.5">io 0</text>
<text x="110.2" y="73.9">io 0</text>
<text x="178.3" y="76.5">pas 0</text>
<text x="178.3" y="73.9">pas 0</text>
<text x="63" y="79.2">io 0</text>
<text x="63" y="81.8">io 0</text>
<text x="110.2" y="81.8">io 0</text>
<text x="110.2" y="79.2">io 0</text>
<text x="178.3" y="81.8">pas 0</text>
<text x="178.3" y="79.2">pas 0</text>
<text x="12.6" y="84.4" transform="rotate(-90 12.6 84.4)">pas 1</text>
<text x="20" y="87">pas 1</text>
<text x="34.3" y="87">pas 1</text>
<text x="63" y="87">io 0</text>
<text x="63" y="89.6">io 0</text>
<text x="63" y="84.4">io 0</text>
<text x="110.2" y="89.6">io 0</text>
<text x="110.2" y="87">io 0</text>
<text x="110.2" y="84.4">io 0</text>
<text x="178.3" y="89.6">pas 0</text>
<text x="178.3" y="87">pas 0</text>
<text x="178.3" y="84.4">pas 0</text>
<text x="23.1" y="94.9" transform="rotate(-90 23.1 94.9)">pas 1</text>
<text x="63" y="92.2">io 0</text>
<text x="63" y="94.9">io 0</text>
<text x="110.2" y="92.2">io 0</text>
<text x="110.2" y="94.9">io 0</text>
<text x="178.3" y="92.2">pas 0</text>
<text x="201.2" y="94.9" transform="rotate(-90 201.2 94.9)">sup 0</text>
<text x="12.6" y="96" transform="rotate(-90 12.6 96)">pas 1</text>
<text x="63" y="97.5">io 0</text>
<text x="63" y="100.1">io 0</text>
<text x="110.2" y="100.1">io 0</text>
<text x="110.2" y="97.5">io 0</text>
<text x="34.3" y="108">pas 0</text>
<text x="34.3" y="105.3">pas 0</text>
<text x="41.4" y="108" transform="rotate(-90 41.4 108)">sup</text>
<text x="41.4" y="105.6" transform="rotate(-90 41.4 105.6)">0</text>
<text x="51.9" y="108" transform="rotate(-90 51.9 108)">sup</text>
<text x="51.9" y="105.6" transform="rotate(-90 51.9 105.6)">0</text>
<text x="63" y="102.7">io 0</text>
<text x="63" y="108">io 0</text>
<text x="63" y="105.3">io 0</text>
<text x="110.2" y="108">io 0</text>
<text x="110.2" y="105.3">io 0</text>
<text x="110.2" y="102.7">io 0</text>
<text x="117.4" y="108" transform="rotate(-90 117.4 108)">sup 0</text>
<text x="23.1" y="109.1" transform="rotate(-90 23.1 109.1)">pas 1</text>
<text x="177.2" y="131.5">pas 0</text>
<text x="42.2" y="136.8">pas 1</text>
<text x="42.2" y="134.1">pas 1</text>
<text x="51.9" y="136.8" transform="rotate(-90 51.9 136.8)">sup 0</text>
<text x="177.2" y="134.1">pas 0</text>
<text x="177.2" y="136.8">pas 0</text>
<text x="177.2" y="139.4">pas 0</text>
<text x="177.2" y="142">pas 0</text>
<text x="177.2" y="144.6">pas 0</text>
<text x="177.2" y="147.2">pas 0</text>
<text x="177.2" y="149.9">pas 0</text>
<text x="177.2" y="152.5">pas 0</text>
<text x="177.2" y="155.1">pas 0</text>
<text x="169.8" y="157.7" transform="rotate(-90 169.8 157.7)">sup 0</text>
<text x="177.2" y="157.7">pas 0</text>
<text x="177.2" y="160.3">pas 0</text>
<text x="42.2" y="165.6">pas 1</text>
<text x="42.2" y="168.2">pas 1</text>
<text x="42.2" y="178.7">pas 1</text>
<text x="42.2" y="181.3">pas 1</text>
<text x="51.9" y="181.3" transform="rotate(-90 51.9 181.3)">sup 0</text>
</g>
</svg>
